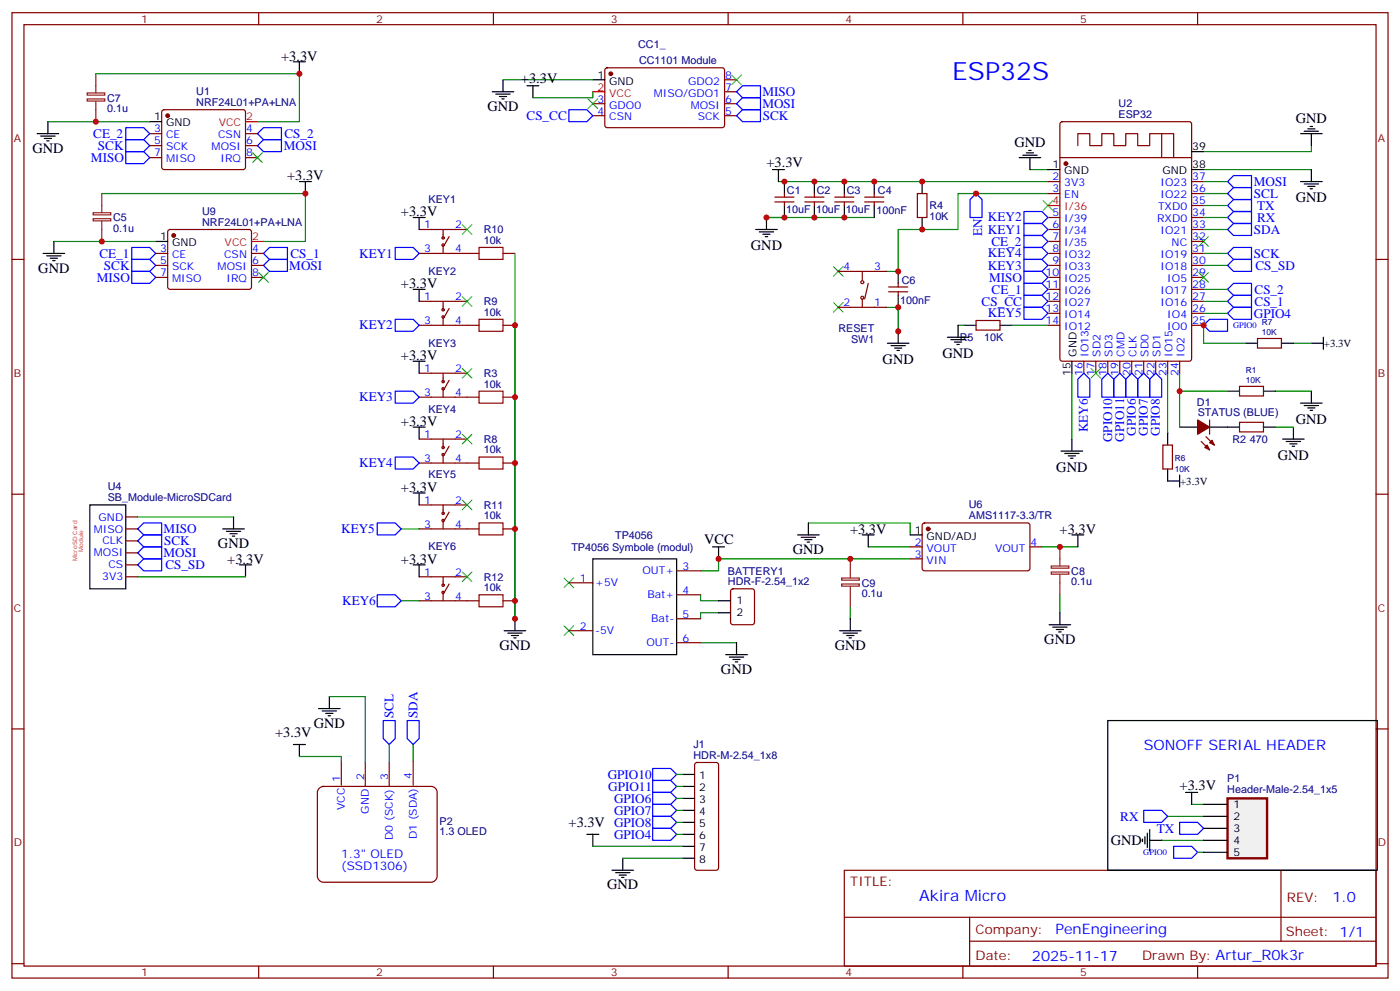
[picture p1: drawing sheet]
<svg xmlns="http://www.w3.org/2000/svg" width="412mm" height="292mm" viewBox="0 0 412 292" stroke-linecap="round" stroke-linejoin="round" font-family="sans-serif">
<g fill="none" stroke="#870000" stroke-width=".35">
<path d="M3.5 3.7h405.4v284.4h-405.4zM7.1 7.3h398.2v277.3h-398.2zM76.2 3.7v3.6M145.3 3.7v3.6M214.5 3.7v3.6M283.6 3.7v3.6M352.8 3.7v3.6M44.1 39.4h3.5M47.9 32.5l.4-.2h23.3l.5 .2 .2 .5v16.5l-.7 .5-23.5-.1-.5-.7v-16.2zM72.3 39.4h3.5M312.4 36l.5-.2h37.4l.7 .5v69.4l-.4 .6-37.7 .1-.6-.5-.1-69.4zM342.2 39.4v7"/>
<path d="M44.1 46.4h3.5M44.1 42.9h3.5M72.3 46.4h3.5M72.3 42.9h3.5M228.2 59.5h5.7M228.2 58.1h5.7M231.1 57v1.1M231.1 59.5v1M237.1 59.5h5.6M237.1 58.1h5.6M239.9 57v1.1M239.9 59.5v1"/>
<path d="M245.9 59.5h5.6M245.9 58.1h5.6M248.7 57v1.1M248.7 59.5v1M254.7 59.5h5.6M254.7 58.1h5.6M257.5 57v1.1M257.5 59.5v1M270.2 57h2.8v7.1h-2.8zM308.7 53.5h3.5M308.7 57h3.5M312.2 46.4h38.8"/>
<path d="M317.5 42.9v-3.5h3.5v3.5h3.6v-3.5h3.5v3.5h3.5v-3.5h3.5v3.5h3.6v-3.5h7v7M351 53.5h3.5M351 57h3.5M3.5 76.4h3.6M45.9 74.6h3.5M45.9 78.2h3.5M49.6 67.8l.5-.2h23.3l.5 .2 .2 .5-.1 16.5-.6 .4h-23.6l-.4-.7v-16.2zM74.1 74.6h3.5M74.1 78.2h3.5M246.9 79.9h14.2M254 79.9v2.5M308.7 74.6h3.5"/>
<path d="M308.7 78.2h3.5M308.7 64.1h3.5M308.7 67.6h3.5M308.7 71.1h3.5M351 74.6h3.5M351 78.2h3.5M351 64.1h3.5M351 67.6h3.5M351 71.1h3.5M351 60.5h3.5M405.3 76.4h3.6M45.9 81.7h3.5"/>
<path d="M74.1 81.7h3.5M246.9 90.5h14.2M254 88.1v2.4M255.8 83.5l-1.1 4.6M261.8 85.9h5.6M261.8 84.5h5.6M264.6 83.5v1M264.6 85.9v1.1M287.5 94.4h7.1v2.8h-7.1zM308.7 81.7h3.5M308.7 85.2h3.5M308.7 88.8h3.5"/>
<path d="M308.7 92.3h3.5M308.7 95.8h3.5M351 81.7h3.5M351 85.2h3.5M351 88.8h3.5M351 92.3h3.5M351 95.8h3.5M370.4 99.7h7.1v2.8h-7.1zM319.3 106.4v3.5M322.8 106.4v3.5M326.3 106.4v3.5M329.8 106.4v3.5"/>
<path d="M333.4 106.4v3.5M336.9 106.4v3.5M340.4 106.4v3.5M344 106.4v3.5M347.5 106.4v3.5M365.1 113.8h7.1v2.8h-7.1zM342.5 131.1h2.9v7h-2.9zM353.8 130l2.5 2.5M355.2 128.6l2.5 2.5M356.3 123.7v4.2M365.1 124.4h7.1v2.8h-7.1zM3.5 145.6h3.6"/>
<path d="M405.3 145.6h3.6M3.5 214.7h3.6M405.3 214.7h3.6M248.7 256.3h156.6v28.3h-156.6zM377.3 256.4v20.8M248.7 270.2h156.5M285.6 277.2h119.6M285.6 270.2v14.1M3.5 283.8h3.6M76.2 284.6v3.5M145.3 284.6v3.5M214.5 284.6v3.5"/>
<path d="M283.6 284.6v3.5M352.8 284.6v3.5M405.3 283.8h3.6"/>
<circle cx="254" cy="83.1" r=".44"/>
<circle cx="254" cy="87.7" r=".44"/>
</g>
<g fill="#870000" stroke="#870000" stroke-width=".35">
<path d="M352.8 123.7l3.5 2.1-3.5 2.1z"/>
<path d="M357 129.7l.7 1.4-1.4-.7z"/>
<path d="M354.9 131.8l.7-.7 .7 1.4z"/>
<circle cx="49.4" cy="34.1" r=".53"/>
<circle cx="51.2" cy="69.4" r=".53"/>
<circle cx="314" cy="48.2" r=".53"/>
</g>
<g fill="none" stroke="#000" stroke-width=".35">
<path d="M44.1 35.8h3.5M383.1 39.4h6.4M384.2 38.7h4.2M385.2 38h2.1M385.9 37.3h.7M386.3 39.4v3.5M227.5 50h3.6M229.3 50v3.5M231.1 53.5v3.5M239.9 53.5v3.5M248.7 53.5v3.5M257.5 53.5v3.5"/>
<path d="M271.6 53.5v3.5M300.2 46.4h6.4M301.3 45.7h4.2M302.3 45h2.1M303 44.3h.7M303.4 46.4v3.6M308.7 50h3.5M351 50h3.5M351 44.7h3.5M383.1 53.5h6.4M384.2 54.2h4.2M385.2 54.9h2.1"/>
<path d="M385.9 55.6h.7M386.3 50v3.5M45.9 71.1h3.5M222.6 67.6h6.4M223.7 68.3h4.2M224.7 69h2.1M225.4 69.7h.7M225.8 64.1v3.5M231.1 60.5v3.6M239.9 60.5v3.6M248.7 60.5v3.6M257.5 60.5v3.6"/>
<path d="M264.6 79.9v3.6M271.6 64.1v3.5M264.6 87v3.5M264.6 97.6v3.5M279 99.3h6.4M282.2 95.8v3.5M284 95.8h3.5M294.6 95.8h3.5M389.8 99.3v3.6M261.4 101.1h6.4M262.5 101.8h4.2M263.5 102.5h2.1"/>
<path d="M264.2 103.2h.7M280.1 100h4.2M281.2 100.8h2.1M281.9 101.5h.7M315.7 106.4v3.5M361.6 115.2h3.5M366.9 101.1h3.5M372.2 115.2h3.5M377.5 101.1h3.5M383.1 118.7h6.4M384.2 119.5h4.2M386.3 101.1h3.5"/>
<path d="M386.3 115.2v3.5M312.6 132.9h6.3M313.6 133.6h4.3M314.7 134.3h2.1M315.4 135h.7M315.7 129.3v3.6M344 138.1v3.6h3.5M344 127.6v3.5M347.5 139.9v3.5M347.5 125.8h5.3M356.3 125.8h8.8M372.2 125.8h3.5"/>
<path d="M377.8 129.3h6.4M378.9 130h4.2M379.9 130.7h2.2M380.6 131.4h.8M381 125.8v3.5M385.2 120.2h2.1M385.9 120.9h.7M326.3 212.2h79.4v44.1h-79.4zM349.2 233.4h3.6M351 233.4v3.5M336.5 247.2v.7M337.3 246.5v2.1"/>
<path d="M338 245.4v4.2M338.7 247.5h3.5M338.7 244.3v6.4"/>
</g>
<path d="M72.3 35.8h3.5M74.1 71.1h3.5M308.7 60.5h3.5" fill="none" stroke="#f00" stroke-width=".35"/>
<path d="M307.3 59.1l2.8 2.8M310.1 59.1l-2.8 2.8M245.5 78.5l2.9 2.9M248.4 78.5l-2.9 2.9M353.1 69.7l2.9 2.8M356 69.7l-2.9 2.8M245.5 89.1l2.9 2.8M248.4 89.1l-2.9 2.8M353.1 80.3l2.9 2.8M356 80.3l-2.9 2.8" fill="none" stroke="#3c3" stroke-width=".35"/>
<g fill="none" stroke="#00f" stroke-width=".35">
<path d="M287.5 57l1.8 1.8v5.3h-3.5v-5.3zM363.4 51.7h5.3v3.5h-5.3l-1.8-1.7zM301.6 79.9h5.3l1.8 1.8-1.8 1.8h-5.3zM301.6 65.8h5.3l1.8 1.8-1.8 1.8h-5.3zM301.6 62.3h5.3l1.8 1.8-1.8 1.7h-5.3zM301.6 76.4h5.3l1.8 1.8-1.8 1.7h-5.3zM301.6 72.9h5.3l1.8 1.7-1.8 1.8h-5.3zM361.6 64.1l1.8-1.8h5.3v3.5h-5.3zM361.6 60.5l1.8-1.7h5.3v3.5h-5.3zM363.4 72.9h5.3v3.5h-5.3l-1.8-1.8zM301.6 90.5h5.3l1.8 1.8-1.8 1.8h-5.3zM354.5 95.8l1.8-1.7h5.3v3.5h-5.3z"/>
<path d="M363.4 90.5h5.3v3.6h-5.3l-1.8-1.8zM319.3 109.9l1.7 1.8v5.3h-3.5v-5.3zM326.3 109.9l1.8 1.8v5.3h-3.5v-5.3zM329.8 109.9l1.8 1.8v5.3h-3.5v-5.3zM333.4 109.9l1.7 1.8v5.3h-3.5v-5.3zM336.9 109.9l1.8 1.8v5.3h-3.6v-5.3zM338.7 111.7l1.7-1.8 1.8 1.8v5.3h-3.5zM336.9 238.7h5.3l1.8 1.8-1.8 1.7h-5.3zM345.7 249.3h5.3l1.8 1.7-1.8 1.8h-5.3zM347.5 242.2h5.3l1.7 1.8-1.7 1.7h-5.3z"/>
</g>
<g fill="none" stroke="#008700" stroke-width=".35">
<path d="M229.3 53.5h79.4M303.4 50h5.3M308.7 57h-26.5v10.6h-17.6v12.3h-3.5M354.5 50h31.8M386.3 42.9v1.8h-31.8M225.8 64.1h31.7M261.1 90.5h3.5v7.1M282.2 95.8h1.8M298.1 95.8h10.6M354.5 95.8v5.3h12.4M315.7 109.9v19.4M344 109.9v17.7"/>
<path d="M347.5 109.9v15.9M347.5 115.2h14.1M375.7 115.2h10.6M381 101.1h5.3M375.7 125.8h5.3M351 236.9h3.5M342.2 247.5h12.3M344 240.5h10.5M352.8 251h1.7"/>
</g>
<path d="M361.6 235.2h11.6v17.6h-11.6z" fill="#f0f0f0" stroke="#870000" stroke-width=".71"/>
<g fill="none" stroke="#000" stroke-width=".35">
<path d="M86.4 18.2h3.6M88.2 18.2v3.5M10.9 39.4h6.4M14.1 35.8v3.6M145 27h6.3M146 27.7h4.3M147.1 28.4h2.1M147.8 29.1h.7M148.2 23.5v3.5M155.2 25.3h3.5M157 25.3v3.5M174.6 23.5h3.6"/>
<path d="M12 40.1h4.2M13.1 40.8h2.1M13.8 41.5h.7M88.2 53.5h3.5M90 53.5v3.5M12.7 74.6h6.3M13.8 75.4h4.2M14.8 76.1h2.1M15.5 76.8h.7M15.9 71.1v3.5M121.7 64.1h3.5M123.5 64.1v3.5"/>
<path d="M121.7 85.2h3.5M123.5 85.2v3.6M121.7 106.4h3.5M123.5 106.4v3.5M121.7 125.8h3.5M123.5 125.8v3.5M26.5 148.7h10.5v24.7h-10.5zM65.6 155.8h6.4M66.7 156.5h4.2M67.7 157.2h2.1M68.4 157.9h.7M68.8 152.3v3.5"/>
<path d="M121.7 145.2h3.5M123.5 145.2v3.5M234.9 157.6h6.4M236 158.3h4.2M237.1 159h2.1M237.8 159.7h.7M238.1 154v3.6M254 157.6h3.5M255.8 157.6v3.5M268.1 157.6h3.5M315.7 157.6h3.6M317.5 157.6v3.5"/>
<path d="M70.6 166.4h3.5M72.3 166.4v3.5M121.7 166.4h3.5M123.5 166.4v3.5M174.6 164.6h24.7v28.2h-24.7zM209.9 161.1h3.5M211.7 161.1v3.5M211.7 177h3.5M148.5 185.8h6.4M149.6 186.5h4.2M150.6 187.2h2.2M151.3 187.9h.7"/>
<path d="M151.7 182.2v3.6M211.7 180.5h3.5M213.8 192.8h6.3M214.8 193.5h4.3M215.9 194.2h2.1M216.6 194.9h.7M217 189.3v3.5M247.3 185.8h6.3M248.4 186.5h4.2M249.4 187.2h2.1M250.1 187.9h.7M250.5 182.2v3.6"/>
<path d="M309 184h6.4M310.1 184.7h4.2M311.1 185.4h2.2M311.9 186.1h.7M312.2 180.5v3.5M86.4 219.3h3.6M88.2 219.3v3.5M93.8 208.7h6.4M94.9 209.4h4.2M96 210.1h2.1M96.7 210.8h.7M97 205.2v3.5"/>
<path d="M201.1 228.1h3.5M201.1 231.6h3.5M201.1 235.2h3.5M201.1 238.7h3.5M354.5 236.9h7.1M172.9 245.7h3.5M174.6 245.7v3.6M180.3 256.3h6.3M181.3 257h4.3M182.4 257.7h2.1M183.1 258.4h.7M183.4 252.8v3.5"/>
<path d="M201.1 242.2h3.5M201.1 245.7h3.5M201.1 249.3h3.5M201.1 252.8h3.5M354.5 240.5h7.1M354.5 244h7.1M354.5 247.5h7.1M354.5 251h7.1"/>
</g>
<g fill="none" stroke="#008700" stroke-width=".35">
<path d="M14.1 35.8h30M28.2 21.7h60v14.1h-12.4M148.2 23.5h26.4M174.6 27v1.8h-17.6M30 57h60v14.1h-12.4M354.5 57h7.1M354.5 53.5h7.1M15.9 71.1h30M151.7 74.6v107.6M354.5 60.5h7.1M354.5 64.1h7.1M354.5 67.6h7.1"/>
<path d="M354.5 74.6h7.1M354.5 78.2h7.1M264.6 90.5v7.1M354.5 85.2h7.1M354.5 88.8h7.1M354.5 92.3h7.1M40.6 152.3h28.2M118.2 155.8h5.3M238.1 154h30v3.6M40.6 169.9h31.7M118.2 177h5.3M206.4 175.2v1.8h5.3"/>
<path d="M250.5 178.7v3.5M255.8 161.1h12.3M268.1 164.6h-56.4v3.5h-5.3M306.9 161.1h10.6M312.2 175.2v5.3M206.4 189.3h10.6M211.7 180.5h-5.3v1.7M97 205.2h10.6v19.4M114.7 219.3v5.3M121.7 219.3v4.9M88.2 222.8h12.3v1.4M199.3 235.2h1.8"/>
<path d="M199.3 238.7h1.8M199.3 231.6h1.8M199.3 228.1h1.8M174.6 249.3h26.5M183.4 252.8h17.7M199.3 245.7h1.8M199.3 242.2h1.8"/>
</g>
<g fill="none" stroke="#870000" stroke-width=".35">
<path d="M174.6 30.6h3.6M174.6 34.1h3.6M178.4 20.2l.5-.2h34.1l.4 .7v16.5l-.7 .4-34.1-.1-.4-.6v-16.2zM213.4 30.6h3.6M213.4 34.1h3.6M213.4 27h3.6M213.4 23.5h3.6M123.5 74.6h17.6M123.5 67.6h14.1M130.5 67.6v2.5M130.5 72.2v2.4M132.3 69.7l-1.4 2.5"/>
<path d="M148.2 74.6h3.5M123.5 95.8h17.6M123.5 88.8h14.1M130.5 88.8v2.4M130.5 93.3v2.5M132.3 90.9l-1.4 2.4M148.2 95.8h3.5M123.5 117h17.6M123.5 109.9h14.1M130.5 109.9v2.5M130.5 114.5v2.5M132.3 112l-1.4 2.5"/>
<path d="M148.2 117h3.5M123.5 136.4h17.6M123.5 129.3h14.1M130.5 129.3v2.5M130.5 133.9v2.5M132.3 131.4l-1.4 2.5M148.2 136.4h3.5M37 155.8h3.6M37 159.3h3.6M37 152.3h3.6M123.5 155.8h17.6M123.5 148.7h14.1"/>
<path d="M130.5 148.7v2.5M130.5 153.3v2.5M132.3 150.8l-1.4 2.5M148.2 155.8h3.5M271.9 154.2l.4-.2 30.7 .1 .4 .6-.1 13-.6 .4h-30.6l-.5-.7v-12.7zM37 169.9h3.6M37 166.4h3.6M37 162.8h3.6M123.5 177h17.6M123.5 169.9h14.1M130.5 169.9v2.5M130.5 174.5v2.5"/>
<path d="M132.3 172l-1.4 2.5M148.2 177h3.5M167.6 171.7h7M199.3 168.1h7.1M199.3 175.2h7.1M215.4 173.6l.5-.2h5.6l.7 .5v9.4l-.4 .7h-5.9l-.7-.5v-9.4zM268.1 161.1h3.5M268.1 164.6h3.5M303.4 161.1h3.5M167.6 185.8h7M199.3 182.2h7.1M199.3 189.3h7.1"/>
<path d="M94.1 232.2l1.1-.6h31.8a1.76 1.76 0 0 1 1.8 1.8v24.7a1.89 1.89 0 0 1-1.8 1.8h-31.8a1.89 1.89 0 0 1-1.7-1.8v-24.7zM100.5 224.2v7.1M107.6 224.6v7M114.7 224.6v7M121.7 224.2v7.1M204.8 224.8l.5-.2h5.7l.5 .2 .2 .5v30.3l-.3 .5-.4 .2h-5.7l-.5-.2-.2-.5v-30.3z"/>
<circle cx="130.5" cy="72.2" r=".35"/>
<circle cx="130.5" cy="70.1" r=".35"/>
<circle cx="130.5" cy="93.3" r=".35"/>
<circle cx="130.5" cy="91.2" r=".35"/>
<circle cx="130.5" cy="112.4" r=".35"/>
<circle cx="130.5" cy="114.5" r=".35"/>
<circle cx="130.5" cy="133.9" r=".35"/>
<circle cx="130.5" cy="131.8" r=".35"/>
<circle cx="130.5" cy="151.2" r=".35"/>
<circle cx="130.5" cy="153.3" r=".35"/>
<circle cx="130.5" cy="174.5" r=".35"/>
<circle cx="130.5" cy="172.4" r=".35"/>
</g>
<g fill="#870000" stroke="#870000" stroke-width=".35">
<circle cx="179.9" cy="21.7" r=".53"/>
<circle cx="273.4" cy="155.8" r=".53"/>
</g>
<path d="M174.6 27h3.6" fill="none" stroke="#f00" stroke-width=".35"/>
<g fill="none" stroke="#00f" stroke-width=".35">
<path d="M37 37.6h5.3l1.8 1.8-1.8 1.7h-5.3zM77.6 37.6h5.3v3.5h-5.3l-1.8-1.7zM167.6 32.3h5.3l1.7 1.8-1.7 1.7h-5.3zM217 30.6l1.7-1.8h5.3v3.5h-5.3zM217 27l1.7-1.7h5.3v3.5h-5.3zM217 34.1l1.7-1.8h5.3v3.5h-5.3zM37 41.1h5.3l1.8 1.8-1.8 1.8h-5.3zM37 44.7h5.3l1.8 1.7-1.8 1.8h-5.3zM77.6 41.1h5.3v3.6h-5.3l-1.8-1.8zM361.6 57l1.8-1.8h5.3v3.6h-5.3zM38.8 76.4h5.3l1.8 1.8-1.8 1.7h-5.3zM38.8 79.9h5.3l1.8 1.8-1.8 1.8h-5.3z"/>
<path d="M38.8 72.9h5.3l1.8 1.7-1.8 1.8h-5.3zM79.4 72.9h5.3v3.5h-5.3l-1.8-1.8zM79.4 76.4h5.3v3.5h-5.3l-1.8-1.7zM116.4 72.9h5.3l1.8 1.7-1.8 1.8h-5.3zM301.6 69.4h5.3l1.8 1.7-1.8 1.8h-5.3zM361.6 78.2l1.8-1.8h5.3v3.5h-5.3zM363.4 65.8h5.3v3.6h-5.3l-1.8-1.8zM116.4 94.1h5.3l1.8 1.7-1.8 1.8h-5.3zM301.6 87h5.3l1.8 1.8-1.8 1.7h-5.3zM301.6 83.5h5.3l1.8 1.7-1.8 1.8h-5.3zM361.6 88.8l1.8-1.8h5.3v3.5h-5.3zM363.4 83.5h5.3v3.5h-5.3l-1.8-1.8z"/>
<path d="M116.4 115.2h5.3l1.8 1.8-1.8 1.7h-5.3zM116.4 134.6h5.3l1.8 1.8-1.8 1.7h-5.3zM42.3 154h5.3v3.6h-5.3l-1.7-1.8zM42.3 157.6h5.3v3.5h-5.3l-1.7-1.8zM111.1 154h5.3l1.8 1.8-1.8 1.8h-5.3zM42.3 161.1h5.3v3.5h-5.3l-1.7-1.8zM42.3 164.6h5.3v3.5h-5.3l-1.7-1.7zM111.1 175.2h5.3l1.8 1.8-1.8 1.7h-5.3zM112.9 212.2h3.5v5.3l-1.7 1.8-1.8-1.8zM119.9 212.2h3.6v5.3l-1.8 1.8-1.8-1.8zM192.3 226.3h5.3l1.7 1.8-1.7 1.8h-5.3zM192.3 229.9h5.3l1.7 1.7-1.7 1.8h-5.3z"/>
<path d="M192.3 233.4h5.3l1.7 1.8-1.7 1.7h-5.3zM192.3 236.9h5.3l1.7 1.8-1.7 1.8h-5.3zM192.3 240.5h5.3l1.7 1.7-1.7 1.8h-5.3zM192.3 244h5.3l1.7 1.7-1.7 1.8h-5.3z"/>
</g>
<g fill="none" stroke="#3c3" stroke-width=".35">
<path d="M173.2 29.1l2.8 2.9M176 29.1l-2.8 2.9M215.5 22.1l2.9 2.8M218.4 22.1l-2.9 2.8M74.4 45l2.9 2.8M77.3 45l-2.9 2.8M136.2 66.2l2.8 2.8M139 66.2l-2.8 2.8M76.2 80.3l2.8 2.8M79 80.3l-2.8 2.8M136.2 87.3l2.8 2.9M139 87.3l-2.8 2.9"/>
<path d="M136.2 108.5l2.8 2.8M139 108.5l-2.8 2.8M321.4 108.5l2.8 2.8M324.2 108.5l-2.8 2.8M136.2 127.9l2.8 2.8M139 127.9l-2.8 2.8M136.2 147.3l2.8 2.8M139 147.3l-2.8 2.8M136.2 168.5l2.8 2.8M139 168.5l-2.8 2.8M166.2 170.3l2.8 2.8M169 170.3l-2.8 2.8"/>
<path d="M166.2 184.4l2.8 2.8M169 184.4l-2.8 2.8"/>
</g>
<g fill="none" stroke="#8c2424" stroke-width=".35">
<path d="M25.7 29.1h5.2v.7h-5.2zM25.7 27.4h5.2v.6h-5.2zM28.2 21.7v5.7M28.2 29.8v6M30 57v5.7M27.4 64.4h5.2v.7h-5.2zM27.4 62.7h5.2v.6h-5.2zM30 65.1v6M247.9 172h5.2v.6h-5.2zM247.9 170.3h5.2v.6h-5.2zM250.5 164.6v5.7M250.5 172.7v6"/>
<path d="M309.7 168.5h5.2v.6h-5.2zM309.7 166.7h5.2v.7h-5.2zM312.2 161.1v5.6M312.2 169.2v6"/>
</g>
<path d="M141.1 72.9h7.1v3.5h-7.1zM141.1 94.1h7.1v3.5h-7.1zM141.1 115.2h7.1v3.5h-7.1zM141.1 134.6h7.1v3.5h-7.1zM141.1 154h7.1v3.6h-7.1zM141.1 175.2h7.1v3.5h-7.1z" fill="none" stroke="#a10000" stroke-width=".35"/>
<g fill="#c00">
<circle cx="271.6" cy="53.5" r=".88"/>
<circle cx="231.1" cy="53.5" r=".88"/>
<circle cx="239.9" cy="64.1" r=".88"/>
<circle cx="239.9" cy="53.5" r=".88"/>
<circle cx="248.7" cy="53.5" r=".88"/>
<circle cx="248.7" cy="64.1" r=".88"/>
<circle cx="257.5" cy="53.5" r=".88"/>
<circle cx="264.6" cy="79.9" r=".88"/>
<circle cx="225.8" cy="64.1" r=".88"/>
<circle cx="231.1" cy="64.1" r=".88"/>
<circle cx="271.6" cy="67.6" r=".88"/>
<circle cx="347.5" cy="115.2" r=".88"/>
<circle cx="354.5" cy="95.8" r=".88"/>
<circle cx="287.5" cy="57" r=".88"/>
<circle cx="264.6" cy="90.5" r=".88"/>
<circle cx="264.6" cy="97.6" r=".88"/>
<circle cx="30" cy="71.1" r=".88"/>
<circle cx="90" cy="57" r=".88"/>
<circle cx="28.2" cy="35.8" r=".88"/>
<circle cx="88.2" cy="21.7" r=".88"/>
<circle cx="211.7" cy="164.6" r=".88"/>
<circle cx="312.2" cy="161.1" r=".88"/>
<circle cx="250.5" cy="164.6" r=".88"/>
<circle cx="151.7" cy="95.8" r=".88"/>
<circle cx="151.7" cy="117" r=".88"/>
<circle cx="151.7" cy="136.4" r=".88"/>
<circle cx="151.7" cy="182.2" r=".88"/>
<circle cx="151.7" cy="155.8" r=".88"/>
<circle cx="151.7" cy="177" r=".88"/>
</g>
<text font-size="7.4" fill="#00f" x="280.5" y="23.5">ESP32S</text>
<text font-size="4.6" fill="#00f" x="270.8" y="265.4">Akira Micro</text>
<g font-size="4.2">
<text x="82.8" y="17.9">+3.3V</text>
<text x="153.5" y="24.6">+3.3V</text>
<text x="143.6" y="32.7">GND</text>
<text x="381.7" y="36.2">GND</text>
<text x="9.5" y="45">GND</text>
<text x="298.8" y="43.2">GND</text>
<text x="84.6" y="53.2">+3.3V</text>
<text x="225.8" y="49.2">+3.3V</text>
<text x="381.7" y="59.6">GND</text>
<text x="118.1" y="63.7">+3.3V</text>
<text x="221.2" y="73.7">GND</text>
<text x="11.3" y="80.3">GND</text>
<text x="118.1" y="84.9">+3.3V</text>
<text x="118.1" y="106.1">+3.3V</text>
<text x="260" y="107.2">GND</text>
<text x="277.6" y="105.4">GND</text>
<text x="118.1" y="125.5">+3.3V</text>
<text x="381.7" y="124.8">GND</text>
<text x="376.4" y="135.4">GND</text>
<text x="311.2" y="138.9">GND</text>
<text x="118.1" y="144.9">+3.3V</text>
<text x="64.2" y="161.4">GND</text>
<text x="207.4" y="160.4">VCC</text>
<text x="250.4" y="157.2">+3.3V</text>
<text x="312.1" y="157.2">+3.3V</text>
<text x="67" y="166">+3.3V</text>
<text x="118.1" y="166">+3.3V</text>
<text x="233.5" y="163.2">GND</text>
<text x="147.1" y="191.4">GND</text>
<text x="245.9" y="191.4">GND</text>
<text x="307.6" y="189.7">GND</text>
<text x="212.4" y="198.5">GND</text>
<text x="92.4" y="214.3">GND</text>
<text x="81.1" y="217.2">+3.3V</text>
<text x="347.5" y="232.7">+3.3V</text>
<text x="167.5" y="243.7">+3.3V GPIO8</text>
<text x="327.2" y="249">GND</text>
<text x="178.9" y="262">GND</text>
</g>
<g font-size="4.2" fill="#00f">
<text x="336.9" y="221.1">SONOFF SERIAL HEADER</text>
<text x="392.5" y="265.6">1.0</text>
<text x="310.9" y="275.2">PenEngineering</text>
<text x="304" y="283">2025-11-17</text>
</g>
<g font-size="3.9" fill="#00f">
<text x="224.6" y="28.3">MISO</text>
<text x="155.1" y="35.3">CS_CC</text>
<text x="224.6" y="31.9">MOSI</text>
<text x="224.7" y="35.3">SCK</text>
<text x="27.5" y="40.7">CE_2</text>
<text x="83.8" y="40.6">CS_2</text>
<text x="26.8" y="47.7">MISO</text>
<text x="28.8" y="44.2">SCK</text>
<text x="83.6" y="44.2">MOSI</text>
<text x="369.4" y="54.8">MOSI</text>
<text x="369.4" y="58.3">SCL</text>
<text x="291" y="65.2">KEY2</text>
<text x="370.3" y="65.3">RX</text>
<text x="370.3" y="61.8">TX</text>
<text x="289.3" y="69.6" transform="rotate(-90 289.3 69.6)">EN</text>
<text x="291" y="68.8">KEY1</text>
<text x="369.4" y="68.8">SDA</text>
<text x="29.3" y="75.9">CE_1</text>
<text x="85.6" y="75.9">CS_1</text>
<text x="105.8" y="75.9">KEY1</text>
<text x="291" y="75.8">KEY4</text>
<text x="292" y="72.4">CE_2</text>
<text x="369.4" y="75.9">SCK</text>
<text x="28.6" y="82.9">MISO</text>
<text x="30.6" y="79.4">SCK</text>
<text x="85.2" y="79.5">MOSI</text>
<text x="291" y="79.4">KEY3</text>
<text x="291.4" y="82.9">MISO</text>
<text x="369.8" y="79.4">CS_SD</text>
<text x="292.1" y="86.5">CE_1</text>
<text x="369.6" y="86.5">CS_2</text>
<text x="289.2" y="90">CS_CC</text>
<text x="291" y="93.5">KEY5</text>
<text x="369.4" y="93.5">GPIO4</text>
<text x="369.6" y="90">CS_1</text>
<text x="105.8" y="97">KEY2</text>
<text x="105.8" y="118.3">KEY3</text>
<text x="320.5" y="127.3" transform="rotate(-90 320.5 127.3)">KEY6</text>
<text x="327.6" y="130.2" transform="rotate(-90 327.6 130.2)">GPIO10</text>
<text x="331.1" y="130.1" transform="rotate(-90 331.1 130.1)">GPIO11</text>
<text x="334.6" y="128.4" transform="rotate(-90 334.6 128.4)">GPIO6</text>
<text x="338.1" y="128.4" transform="rotate(-90 338.1 128.4)">GPIO7</text>
<text x="341.7" y="128.4" transform="rotate(-90 341.7 128.4)">GPIO8</text>
<text x="105.8" y="137.5">KEY4</text>
<text x="48.2" y="157">MISO</text>
<text x="48.3" y="160.6">SCK</text>
<text x="100.5" y="157">KEY5</text>
<text x="48.2" y="164.1">MOSI</text>
<text x="48.8" y="167.6">CS_SD</text>
<text x="100.8" y="178.2">KEY6</text>
<text x="115.9" y="211.5" transform="rotate(-90 115.9 211.5)">SCL</text>
<text x="123" y="211.5" transform="rotate(-90 123 211.5)">SDA</text>
<text x="179" y="229.4">GPIO10</text>
<text x="179.2" y="232.9">GPIO11</text>
<text x="180.9" y="236.4">GPIO6</text>
<text x="180.9" y="239.9">GPIO7</text>
<text x="330" y="241.7">RX</text>
<text x="340.8" y="245.3">TX</text>
<text x="180.9" y="247.1">GPIO4</text>
</g>
<g font-size="3.9" fill="#800">
<text x="250.5" y="260.9">TITLE:</text>
<text x="379.1" y="265.6">REV:</text>
<text x="287.4" y="275.1">Company:</text>
<text x="378.7" y="275.7">Sheet: 1/1</text>
<text x="287.4" y="282.8">Date:</text>
<text x="336.4" y="282.9">Drawn By: Artur_R0k3r</text>
</g>
<g font-size="3.5" fill="#00f">
<text x="100.5" y="252.8">1.3&quot; OLED</text>
<text x="100.5" y="256.3">(SSD1306)</text>
</g>
<g font-size="3.2" fill="#800">
<text x="41.6" y="6.7">1</text>
<text x="110.8" y="6.7">2</text>
<text x="179.9" y="6.7">3</text>
<text x="249.1" y="6.7">4</text>
<text x="318.2" y="6.7">5</text>
<text x="4.1" y="41.8">A</text>
<text x="405.9" y="41.8">A</text>
<text x="4.1" y="111">B</text>
<text x="405.9" y="111">B</text>
<text x="4.1" y="180.1">C</text>
<text x="405.9" y="180.1">C</text>
<text x="4.1" y="249.3">D</text>
<text x="405.9" y="249.3">D</text>
<text x="41.6" y="287.5">1</text>
<text x="110.8" y="287.5">2</text>
<text x="179.9" y="287.5">3</text>
<text x="249.1" y="287.5">4</text>
<text x="318.2" y="287.5">5</text>
</g>
<g font-size="3.2" fill="#000080">
<text x="188" y="14">CC1_</text>
<text x="188.2" y="18.8">CC1101 Module</text>
<text x="31.6" y="30">C7</text>
<text x="57.8" y="28">U1</text>
<text x="31.6" y="33.1">0.1u</text>
<text x="57.8" y="31.2">NRF24L01+PA+LNA</text>
<text x="329.5" y="34.8">ESP32</text>
<text x="329.5" y="31.6">U2</text>
<text x="126.3" y="59.8">KEY1</text>
<text x="231.8" y="57.1">C1</text>
<text x="240.6" y="57.1">C2</text>
<text x="249.4" y="57.1">C3</text>
<text x="258.6" y="57.1">C4</text>
<text x="33.3" y="65.2">C5</text>
<text x="59.6" y="63.3">U9</text>
<text x="231.6" y="62.7">10uF</text>
<text x="240.4" y="62.7">10uF</text>
<text x="249.2" y="62.7">10uF</text>
<text x="258.2" y="63.1">100nF</text>
<text x="273.8" y="64.9">10K</text>
<text x="273.8" y="61.7">R4</text>
<text x="33.3" y="68.4">0.1u</text>
<text x="59.6" y="66.4">NRF24L01+PA+LNA</text>
<text x="142.5" y="71.8">10k</text>
<text x="142.5" y="68.7">R10</text>
<text x="126.3" y="81">KEY2</text>
<text x="265.7" y="83.5">C6</text>
<text x="142.5" y="89.9">R9</text>
<text x="265.2" y="89.5">100nF</text>
<text x="142.5" y="93">10k</text>
<text x="247" y="97.8">RESET</text>
<text x="250.7" y="100.9">SW1</text>
<text x="282.7" y="100.5">R5</text>
<text x="289.9" y="100.5">10K</text>
<text x="126.3" y="102.1">KEY3</text>
<text x="142.5" y="111">R3</text>
<text x="142.5" y="114.2">10k</text>
<text x="352.6" y="119.5">D1</text>
<text x="126.3" y="121.5">KEY4</text>
<text x="352.8" y="122.6">STATUS (BLUE)</text>
<text x="142.5" y="130.4">R8</text>
<text x="363" y="130.5">R2</text>
<text x="368.2" y="130.5">470</text>
<text x="142.5" y="133.6">10k</text>
<text x="126.3" y="140.9">KEY5</text>
<text x="31.7" y="147.7">SB_Module-MicroSDCard</text>
<text x="31.7" y="144.3">U4</text>
<text x="142.5" y="149.8">R11</text>
<text x="285.4" y="149.5">U6</text>
<text x="142.5" y="153">10k</text>
<text x="285.4" y="152.9">AMS1117-3.3/TR</text>
<text x="181.2" y="158.7">TP4056</text>
<text x="126.3" y="162.1">KEY6</text>
<text x="168.3" y="162.2">TP4056 Symbole (modul)</text>
<text x="142.5" y="171">R12</text>
<text x="214.4" y="172.4">HDR-F-2.54_1x2</text>
<text x="214.4" y="169.2">BATTERY1</text>
<text x="253.8" y="172.8">C9</text>
<text x="315.6" y="172.4">0.1u</text>
<text x="315.6" y="169.3">C8</text>
<text x="142.5" y="174.1">10k</text>
<text x="253.8" y="176">0.1u</text>
<text x="204.3" y="220.3">J1</text>
<text x="204.3" y="223.5">HDR-M-2.54_1x8</text>
<text x="361.5" y="233.6">Header-Male-2.54_1x5</text>
<text x="361.5" y="230.4">P1</text>
<text x="129.5" y="245.8">1.3 OLED</text>
<text x="129.5" y="242.9">P2</text>
</g>
<g font-size="3.2">
<text x="176" y="23.1">1</text>
<text x="179.5" y="24.9">GND</text>
<text x="45.4" y="35.5">1</text>
<text x="48.9" y="37.3">GND</text>
<text x="351.2" y="44.3">39</text>
<text x="310" y="49.6">1</text>
<text x="313.5" y="51.4">GND</text>
<text x="342.4" y="51.4">GND</text>
<text x="351.2" y="49.6">38</text>
<text x="47.2" y="70.8">1</text>
<text x="50.7" y="72.5">GND</text>
<text x="317.1" y="105.1" transform="rotate(-90 317.1 105.1)">GND</text>
<text x="390" y="102.2">+3.3V</text>
<text x="315.4" y="110.6" transform="rotate(-90 315.4 110.6)">15</text>
<text x="347.7" y="142.8">+3.3V</text>
<text x="269.4" y="157.2">1</text>
<text x="272.9" y="159">GND/ADJ</text>
<text x="217" y="178">1</text>
<text x="217" y="181.5">2</text>
<text x="205.9" y="229.5">1</text>
<text x="205.9" y="233">2</text>
<text x="205.9" y="236.6">3</text>
<text x="363.4" y="238">1</text>
<text x="205.9" y="240.1">4</text>
<text x="205.9" y="243.6">5</text>
<text x="363.4" y="241.5">2</text>
<text x="363.4" y="245">3</text>
<text x="205.9" y="247.2">6</text>
<text x="205.9" y="250.7">7</text>
<text x="363.4" y="248.6">4</text>
<text x="205.9" y="254.2">8</text>
<text x="363.4" y="252.1">5</text>
</g>
<g font-size="3.2" fill="#00f">
<text x="213.6" y="23.1">8</text>
<text x="192.6" y="28.4">MISO/GDO1</text>
<text x="202.7" y="24.9">GDO2</text>
<text x="213.6" y="26.7">7</text>
<text x="176" y="30.2">3</text>
<text x="176" y="33.7">4</text>
<text x="179.5" y="32">GDO0</text>
<text x="179.5" y="35.5">CSN</text>
<text x="203.5" y="32">MOSI</text>
<text x="205.5" y="35.5">SCK</text>
<text x="213.6" y="33.7">5</text>
<text x="213.6" y="30.2">6</text>
<text x="45.4" y="39">3</text>
<text x="48.9" y="40.8">CE</text>
<text x="64.3" y="40.8">CSN</text>
<text x="72.5" y="39">4</text>
<text x="45.4" y="42.5">5</text>
<text x="45.4" y="46.1">7</text>
<text x="48.9" y="44.3">SCK</text>
<text x="48.9" y="47.8">MISO</text>
<text x="62.3" y="44.3">MOSI</text>
<text x="65" y="47.8">IRQ</text>
<text x="72.5" y="46.1">8</text>
<text x="72.5" y="42.5">6</text>
<text x="310" y="53.1">2</text>
<text x="351.2" y="53.1">37</text>
<text x="310" y="56.7">3</text>
<text x="313.5" y="54.9">3V3</text>
<text x="313.5" y="58.4">EN</text>
<text x="341.8" y="58.4">IO22</text>
<text x="341.8" y="54.9">IO23</text>
<text x="351.2" y="56.7">36</text>
<text x="310" y="63.7">5</text>
<text x="313.5" y="65.5">I/39</text>
<text x="340.9" y="65.5">RXD0</text>
<text x="341.1" y="61.9">TXD0</text>
<text x="351.2" y="63.7">34</text>
<text x="351.2" y="60.2">35</text>
<text x="125" y="67.2">1</text>
<text x="134.1" y="67.2">2</text>
<text x="310" y="67.2">6</text>
<text x="310" y="70.8">7</text>
<text x="313.5" y="69">I/34</text>
<text x="341.8" y="69">IO21</text>
<text x="351.2" y="70.8">32</text>
<text x="351.2" y="67.2">33</text>
<text x="47.2" y="74.3">3</text>
<text x="47.2" y="77.8">5</text>
<text x="50.7" y="76.1">CE</text>
<text x="66" y="76.1">CSN</text>
<text x="74.3" y="77.8">6</text>
<text x="74.3" y="74.3">4</text>
<text x="125" y="74.3">3</text>
<text x="134.1" y="74.3">4</text>
<text x="310" y="74.3">8</text>
<text x="310" y="77.8">9</text>
<text x="313.5" y="72.5">I/35</text>
<text x="313.5" y="76.1">IO32</text>
<text x="341.8" y="76.1">IO19</text>
<text x="345.1" y="72.5">NC</text>
<text x="351.2" y="77.8">30</text>
<text x="351.2" y="74.3">31</text>
<text x="47.2" y="81.4">7</text>
<text x="50.7" y="79.6">SCK</text>
<text x="50.7" y="83.1">MISO</text>
<text x="64.1" y="79.6">MOSI</text>
<text x="66.7" y="83.1">IRQ</text>
<text x="74.3" y="81.4">8</text>
<text x="248.5" y="79.6">4</text>
<text x="257.5" y="79.6">3</text>
<text x="308" y="81.4">10</text>
<text x="313.5" y="79.6">IO33</text>
<text x="313.5" y="83.1">IO25</text>
<text x="341.8" y="79.6">IO18</text>
<text x="343.9" y="83.1">IO5</text>
<text x="351.2" y="81.4">29</text>
<text x="125" y="88.4">1</text>
<text x="134.1" y="88.4">2</text>
<text x="308" y="84.9">11</text>
<text x="308" y="88.4">12</text>
<text x="313.5" y="86.6">IO26</text>
<text x="341.8" y="86.6">IO17</text>
<text x="351.2" y="88.4">27</text>
<text x="351.2" y="84.9">28</text>
<text x="125" y="95.5">3</text>
<text x="134.1" y="95.5">4</text>
<text x="248.5" y="90.2">2</text>
<text x="257.5" y="90.2">1</text>
<text x="308" y="91.9">13</text>
<text x="308" y="95.5">14</text>
<text x="313.5" y="90.2">IO27</text>
<text x="313.5" y="93.7">IO14</text>
<text x="341.8" y="90.2">IO16</text>
<text x="343.9" y="93.7">IO4</text>
<text x="351.2" y="95.5">25</text>
<text x="351.2" y="91.9">26</text>
<text x="313.5" y="97.2">IO12</text>
<text x="343.9" y="97.2">IO0</text>
<text x="320.7" y="105.1" transform="rotate(-90 320.7 105.1)">IO13</text>
<text x="324.2" y="105.1" transform="rotate(-90 324.2 105.1)">SD2</text>
<text x="327.7" y="105.1" transform="rotate(-90 327.7 105.1)">SD3</text>
<text x="331.3" y="105.1" transform="rotate(-90 331.3 105.1)">CMD</text>
<text x="334.8" y="105.1" transform="rotate(-90 334.8 105.1)">CLK</text>
<text x="338.3" y="105.1" transform="rotate(-90 338.3 105.1)">SD0</text>
<text x="341.8" y="105.1" transform="rotate(-90 341.8 105.1)">SD1</text>
<text x="345.4" y="105.1" transform="rotate(-90 345.4 105.1)">IO15</text>
<text x="348.9" y="105.1" transform="rotate(-90 348.9 105.1)">IO2</text>
<text x="125" y="109.6">1</text>
<text x="134.1" y="109.6">2</text>
<text x="318.9" y="110.6" transform="rotate(-90 318.9 110.6)">16</text>
<text x="322.4" y="110.6" transform="rotate(-90 322.4 110.6)">17</text>
<text x="326" y="110.6" transform="rotate(-90 326 110.6)">18</text>
<text x="329.5" y="110.6" transform="rotate(-90 329.5 110.6)">19</text>
<text x="333" y="110.6" transform="rotate(-90 333 110.6)">20</text>
<text x="336.5" y="110.6" transform="rotate(-90 336.5 110.6)">21</text>
<text x="340.1" y="110.6" transform="rotate(-90 340.1 110.6)">22</text>
<text x="343.6" y="110.6" transform="rotate(-90 343.6 110.6)">23</text>
<text x="347.1" y="110.6" transform="rotate(-90 347.1 110.6)">24</text>
<text x="125" y="116.6">3</text>
<text x="134.1" y="116.6">4</text>
<text x="125" y="129">1</text>
<text x="134.1" y="129">2</text>
<text x="125" y="136">3</text>
<text x="134.1" y="136">4</text>
<text x="125" y="148.4">1</text>
<text x="134.1" y="148.4">2</text>
<text x="29.1" y="153.3">GND</text>
<text x="125" y="155.4">3</text>
<text x="134.1" y="155.4">4</text>
<text x="27.7" y="156.8">MISO</text>
<text x="30.2" y="160.4">CLK</text>
<text x="269.4" y="160.7">2</text>
<text x="303.6" y="160.7">4</text>
<text x="27.7" y="163.9">MOSI</text>
<text x="32" y="167.4">CS</text>
<text x="201.1" y="167.8">3</text>
<text x="269.4" y="164.3">3</text>
<text x="272.9" y="162.5">VOUT</text>
<text x="272.9" y="166">VIN</text>
<text x="293.1" y="162.5">VOUT</text>
<text x="30.1" y="171">3V3</text>
<text x="125" y="169.5">1</text>
<text x="134.1" y="169.5">2</text>
<text x="170.8" y="171.3">1</text>
<text x="175.3" y="172.7">+5V</text>
<text x="189.2" y="169.2">OUT+</text>
<text x="125" y="176.6">3</text>
<text x="134.1" y="176.6">4</text>
<text x="190.7" y="176.2">Bat+</text>
<text x="201.1" y="174.8">4</text>
<text x="170.8" y="185.4">2</text>
<text x="191.8" y="183.3">Bat-</text>
<text x="201.1" y="181.9">5</text>
<text x="175.3" y="186.8">-5V</text>
<text x="190.4" y="190.4">OUT-</text>
<text x="201.1" y="188.9">6</text>
<text x="100.2" y="230.2" transform="rotate(-90 100.2 230.2)">1</text>
<text x="107.2" y="229.9" transform="rotate(-90 107.2 229.9)">2</text>
<text x="114.3" y="229.9" transform="rotate(-90 114.3 229.9)">3</text>
<text x="121.4" y="229.5" transform="rotate(-90 121.4 229.5)">4</text>
<text x="101.6" y="238.6" transform="rotate(-90 101.6 238.6)">VCC</text>
<text x="108.7" y="239.6" transform="rotate(-90 108.7 239.6)">GND</text>
<text x="115.7" y="247.4" transform="rotate(-90 115.7 247.4)">D0 (SCK)</text>
<text x="122.8" y="247.2" transform="rotate(-90 122.8 247.2)">D1 (SDA)</text>
</g>
<g font-size="3.2" fill="#f00">
<text x="176" y="26.7">2</text>
<text x="179.5" y="28.4">VCC</text>
<text x="72.5" y="35.5">2</text>
<text x="64.4" y="37.3">VCC</text>
<text x="310" y="60.2">4</text>
<text x="313.5" y="61.9">I/36</text>
<text x="74.3" y="70.8">2</text>
<text x="66.2" y="72.5">VCC</text>
</g>
<g font-size="2.5" fill="#000080">
<text x="371.7" y="95.6">R7</text>
<text x="371.7" y="98.6">10K</text>
<text x="367" y="112.7">10K</text>
<text x="367" y="109.7">R1</text>
<text x="346.1" y="135.8">R6</text>
<text x="346.1" y="139">10K</text>
</g>
<g font-size="2.5" fill="#00f">
<text x="363.2" y="96.7">GPIO0</text>
<text x="336.8" y="252">GPIO0</text>
</g>
<g font-size="1.8" fill="#f00">
<text x="22.7" y="165.4" transform="rotate(-90 22.7 165.4)">MicroSD Card</text>
<text x="24.5" y="162.5" transform="rotate(-90 24.5 162.5)">Module</text>
</g>
</svg>
